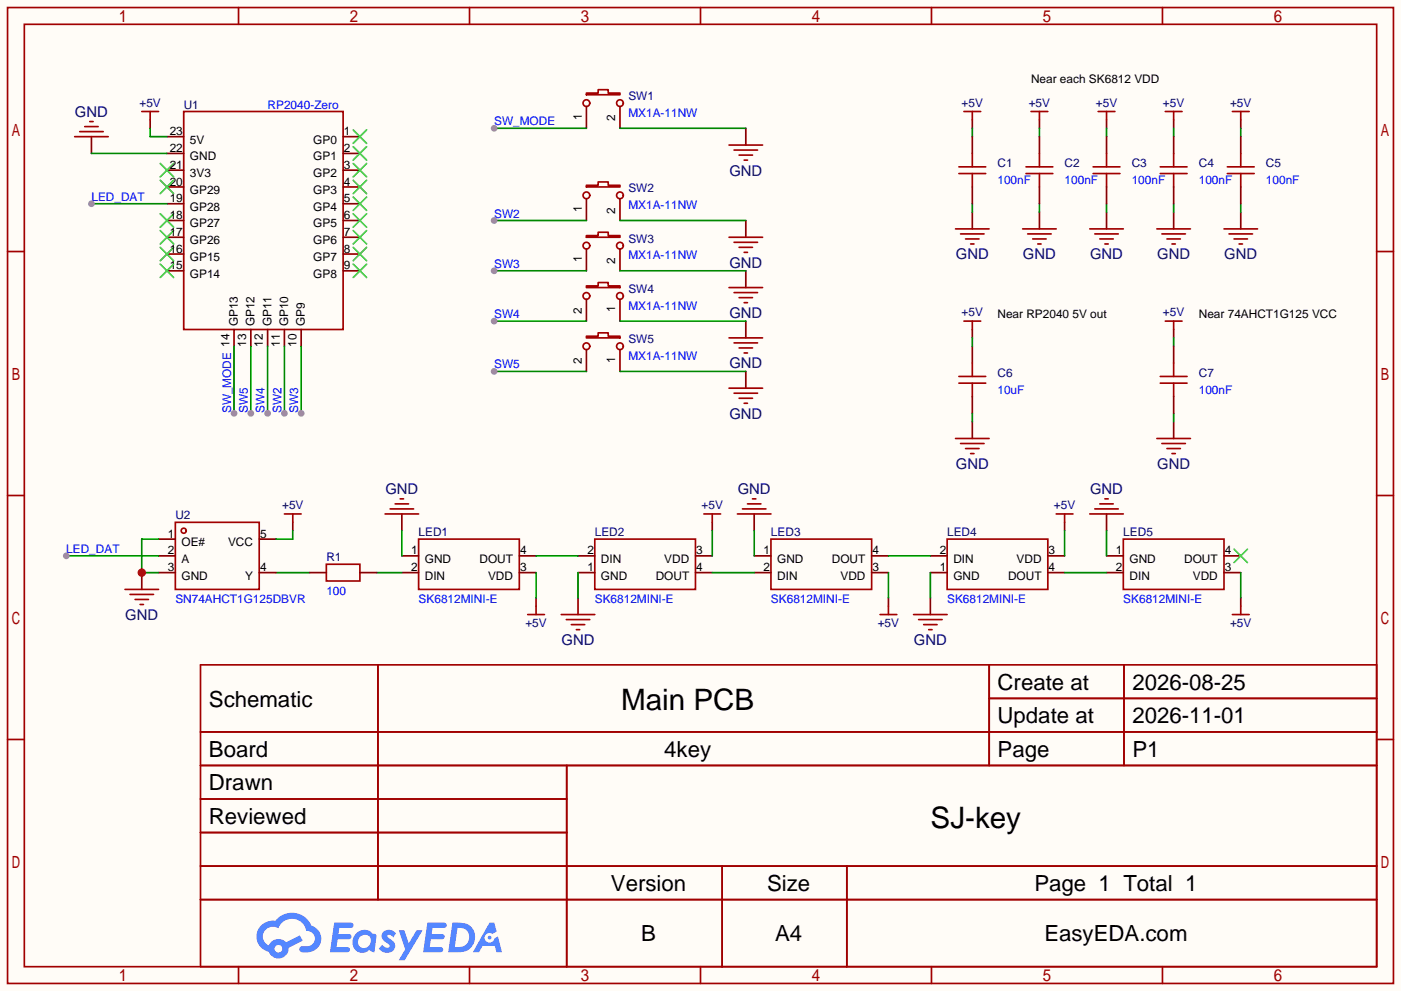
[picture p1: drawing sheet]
<svg xmlns="http://www.w3.org/2000/svg" width="212mm" height="150mm" viewBox="0 0 212 150" stroke-linecap="round" stroke-linejoin="round" font-family="sans-serif">
<path d="M0 0h212.1v150.1h-212.1z" fill="#fffcf7"/>
<g fill="none" stroke="#a10000" stroke-width=".25">
<path d="M1.1 1.1h209.8v147.9h-209.8zM3.7 3.7h204.7v142.7h-204.7zM36.1 1.1v2.6M71.1 1.1v2.6M106 1.1v2.6M141 1.1v2.6M176 1.1v2.6M1.1 38.1h2.6M208.4 38.1h2.5M1.1 75.1h2.6M208.4 75.1h2.5M1.1 112h2.6"/>
<path d="M30.4 100.7h178v45.7h-178zM30.4 110.9h178M30.4 116h178M57.2 100.7v35.6M85.8 116v30.4M149.8 100.7v15.3M149.8 105.8h58.6M170.2 100.7v15.3M208.4 112h2.5M30.4 121h55.4M30.4 131.2h178M30.4 126.1h55.4"/>
<path d="M30.4 136.3h178M109.3 131.2v15.2M128.2 131.2v15.2M36.1 146.4v2.6M71.1 146.4v2.6M106 146.4v2.6M141 146.4v2.6M176 146.4v2.6"/>
</g>
<g fill="#5487ff">
<path d="M58.1 141.1a1.3 1.3 0 0 1 1.8 .3l-.4 .6a.54 .54 0 0 0-.9-.2l.1 .1a2.32 2.32 0 0 1 1.1 1.4 1.36 1.36 0 0 1-1.1 1 1.36 1.36 0 0 1-1.4-.6l.6-.6a.7 .7 0 0 0 1.1 .3l-.1-.3a2.4 2.4 0 0 1-1.1-1.3l.1-.5z"/>
<path d="M60.4 140.9h.8l.7 2 1.2-2h.9l-2.7 4.6h-.9l.9-1.7z"/>
<path d="M50.6 139.8h1.6a1.31 1.31 0 0 1 1.3 .2 .4 .4 0 0 1-.4 .6h-1.7l-.2 .9h1.7a.4 .4 0 0 1 .3 .4 .4 .4 0 0 1-.4 .4h-1.7l-.2 1.2h.9a1.23 1.23 0 0 1 1.1 .2 .39 .39 0 0 1-.3 .5h-2.6z"/>
<path d="M64.7 139.8h1.6a1.32 1.32 0 0 1 1.3 .2 .39 .39 0 0 1-.4 .6h-1.7l-.2 .9h1.7a.4 .4 0 0 1 .3 .4 .4 .4 0 0 1-.4 .4h-1.7l-.1 1.2h.8a1.23 1.23 0 0 1 1.1 .2 .39 .39 0 0 1-.3 .5h-2.6z"/>
<path d="M74.1 139.8h.7l.4 1.3-.7 .4a.75 .75 0 0 0-1.1 .3 .75 .75 0 0 0 .5 1 .75 .75 0 0 0 1-.7l.5-.2 .6 2.3h-.9l-.2-.9h-1.8l-.6 .9h-.9z"/>
<path d="M68.5 139.8l-.6 4.4h1.4a2.27 2.27 0 0 0 2.5-1.6 2.27 2.27 0 0 0-1.3-2.7zM69.3 140.6a1.5 1.5 0 0 1 1.8 1.5 1.5 1.5 0 0 1-2 1.4h-.3z"/>
<path d="M53.9 141.4a1.62 1.62 0 0 0-.4 2.1 1.62 1.62 0 0 0 2.1 .7l.3-.3 .4 .3h.4l.3-2.4-.2-.3h-.1a.57 .57 0 0 1-.6-.4 1.73 1.73 0 0 0-2.2 .3zM54.5 141.9a.96 .96 0 0 1 1.5 0 .96 .96 0 0 1-.3 1.5 .95 .95 0 0 1-1.3-.1 .95 .95 0 0 1 .1-1.4z"/>
<path d="M39.5 140.2a2.37 2.37 0 0 0 1.2 4 1.54 1.54 0 0 0 1.8 1 1.54 1.54 0 0 0 1.2-1.6l2.1-1.1-.4-.8-2.1 1a1.57 1.57 0 0 0-2.6 .5 1.5 1.5 0 0 1-.7-2.1 1.5 1.5 0 0 1 2.1-.5 2.23 2.23 0 0 1 2.3-1.4 2.23 2.23 0 0 1 2 1.8 1.16 1.16 0 0 1 1.3 1.1 1.16 1.16 0 0 1-1.1 1.2h-.7a.47 .47 0 0 0-.6 .4 .47 .47 0 0 0 .4 .6 2.26 2.26 0 0 0 2.9-2.6 2.12 2.12 0 0 0-1.5-1.5 3.2 3.2 0 0 0-5.4-.7h-.4a2.55 2.55 0 0 0-1.8 .7zM41.6 143.7a.58 .58 0 0 1 1.1 0 .58 .58 0 0 1-1.1 0z"/>
<circle cx="74.1" cy="142" r=".28"/>
</g>
<g fill="none" stroke="#a10000" stroke-width=".25">
<path d="M12.1 19.9h3.5M12.8 19.2h2.1M13.6 18.4h.5M21.5 16.9h2.5M22.7 16.9v1.3M27.8 16.9h24.1v33h-24.1zM88.8 14.1h1.8v-.5h1.5v.5h1.8v.3h-5.1zM145.9 16.9h2.6M147.2 16.9v1.3M156.1 16.9h2.5M157.4 16.9v1.3M166.2 16.9h2.6"/>
<path d="M167.5 16.9v1.3M176.4 16.9h2.5M177.7 16.9v1.3M186.6 16.9h2.5M187.8 16.9v1.3M11.3 20.7h5.1M88.8 28.1h1.8v-.5h1.5v.5h1.8v.2h-5.1zM88.8 35.7h1.8v-.5h1.5v.5h1.8v.2h-5.1zM110.4 35.9h5M110.4 22h5M111.1 36.7h3.6M111.1 22.7h3.6"/>
<path d="M111.9 37.5h2M111.9 23.5h2M112.6 38.2h.6M112.6 24.3h.6M144.7 34.7h5M145.2 25.3h4M145.2 26.3h4M145.4 35.4h3.6M146.2 36.2h2M146.9 37h.5M147.2 23.2v2.1M147.2 26.3v2"/>
<path d="M154.8 34.7h5.1M155.3 25.3h4.1M155.3 26.3h4.1M155.6 35.4h3.5M156.3 36.2h2.1M157.1 37h.5M157.4 23.2v2.1M157.4 26.3v2M165 34.7h5.1M165.5 25.3h4M165.5 26.3h4M165.7 35.4h3.6"/>
<path d="M166.5 36.2h2M167.3 37h.5M167.5 23.2v2.1M167.5 26.3v2M175.1 34.7h5.1M175.6 25.3h4.1M175.6 26.3h4.1M175.9 35.4h3.6M176.7 36.2h2M177.4 37h.5M177.7 23.2v2.1M177.7 26.3v2"/>
<path d="M185.3 34.7h5.1M185.8 25.3h4.1M185.8 26.3h4.1M186.1 35.4h3.5M186.8 36.2h2M187.6 37h.5M187.8 23.2v2.1M187.8 26.3v2M88.8 43.3h1.8v-.5h1.5v.5h1.8v.3h-5.1zM88.8 50.9h1.8v-.5h1.5v.5h1.8v.3h-5.1zM110.4 43.6h5M110.4 51.2h5"/>
<path d="M110.4 58.8h5M111.1 44.3h3.6M111.1 51.9h3.6M111.1 59.6h3.6M111.9 45.1h2M111.9 52.7h2M112.6 45.8h.6M112.6 53.5h.6M145.9 48.6h2.6M147.2 48.6v1.3M175.6 57h4.1M175.6 58h4.1"/>
<path d="M176.4 48.6h2.5M177.7 48.6v1.3M177.7 55v2M177.7 58v2.1M43.1 77.9h2.5M44.3 77.9v1.2M58.3 77.9h5.1M59.1 77.1h3.5M59.8 76.3h2M60.6 75.6h.5M106.6 77.9h2.5M107.8 77.9v1.2"/>
<path d="M111.6 77.9h5.1M111.9 60.3h2M112.4 77.1h3.6M112.6 61.1h.6M113.2 76.3h2M113.9 75.6h.5M144.7 66.4h5M145.4 67.2h3.6M146.2 67.9h2M146.9 68.7h.5M159.9 77.9h2.5M161.2 77.9v1.2"/>
<path d="M165 77.9h5.1M165.7 77.1h3.6M166.5 76.3h2M167.3 75.6h.5M175.1 66.4h5.1M175.9 67.2h3.6M176.7 67.9h2M177.4 68.7h.5M18.9 89.3h5.1M19.7 90h3.5M20.4 90.8h2.1M21.2 91.6h.5"/>
<path d="M63.4 81.7h15.2v7.6h-15.2zM79.9 93.1h2.5M81.2 91.8v1.3M85 93.1h5M85.7 93.9h3.6M86.5 94.6h2M87.2 95.4h.6M90 81.7h15.3v7.6h-15.3zM116.7 81.7h15.3v7.6h-15.3zM133.2 93.1h2.6M134.5 91.8v1.3M138.3 93.1h5.1"/>
<path d="M139.1 93.9h3.5M139.8 94.6h2.1M140.6 95.4h.5M143.4 81.7h15.2v7.6h-15.2zM170.1 81.7h15.2v7.6h-15.2zM186.6 93.1h2.5M187.8 91.8v1.3"/>
<circle cx="88.8" cy="15.6" r=".51"/>
<circle cx="93.9" cy="15.6" r=".51"/>
<circle cx="88.8" cy="37.2" r=".51"/>
<circle cx="88.8" cy="29.6" r=".51"/>
<circle cx="93.9" cy="37.2" r=".51"/>
<circle cx="93.9" cy="29.6" r=".51"/>
<circle cx="88.8" cy="52.5" r=".51"/>
<circle cx="88.8" cy="44.8" r=".51"/>
<circle cx="93.9" cy="52.5" r=".51"/>
<circle cx="93.9" cy="44.8" r=".51"/>
</g>
<g fill="none" stroke="#870000" stroke-width=".25">
<path d="M22.7 18.2v1.2M88.8 16.1v3.3M93.9 16.1v3.3M112.9 19.4v2.6M147.2 18.2v1.2M157.4 18.2v1.2M167.5 18.2v1.2M177.7 18.2v1.2M187.8 18.2v1.2M13.8 20.7v2.5M25.3 20.7h2.5M25.3 23.2h2.5"/>
<path d="M25.3 25.8h2.5M25.3 28.3h2.5M25.3 30.9h2.5M25.3 33.4h2.5M25.3 35.9h2.5M25.3 38.5h2.5M51.9 20.7h2.6M51.9 23.2h2.6M51.9 25.8h2.6M51.9 28.3h2.6M51.9 30.9h2.6M51.9 33.4h2.6"/>
<path d="M51.9 35.9h2.6M51.9 38.5h2.6M88.8 30.1v3.3M88.8 37.7v3.3M93.9 30.1v3.3M93.9 37.7v3.3M112.9 33.4v2.5M147.2 20.7v2.5M147.2 28.3v2.6M147.2 32.1v2.6M157.4 20.7v2.5M157.4 28.3v2.6"/>
<path d="M157.4 32.1v2.6M167.5 20.7v2.5M167.5 28.3v2.6M167.5 32.1v2.6M177.7 20.7v2.5M177.7 28.3v2.6M177.7 32.1v2.6M187.8 20.7v2.5M187.8 28.3v2.6M187.8 32.1v2.6M25.3 41h2.5M35.4 49.9v2.6"/>
<path d="M38 49.9v2.6M40.5 49.9v2.6M43.1 49.9v2.6M45.6 49.9v2.6M51.9 41h2.6M88.8 45.3v3.3M88.8 53v3.3M93.9 45.3v3.3M93.9 53v3.3M112.9 41v2.6M112.9 48.6v2.6M112.9 56.3v2.5"/>
<path d="M147.2 49.9v1.3M177.7 49.9v1.3M177.7 52.5v2.5M44.3 79.1v1.3M60.8 77.9v2.5M107.8 79.1v1.3M114.2 77.9v2.5M147.2 63.9v2.5M161.2 79.1v1.3M167.5 77.9v2.5M177.7 60.1v2.5M177.7 63.9v2.5"/>
<path d="M21.5 86.7v2.6M60.8 84.2h2.6M60.8 86.7h2.6M78.6 84.2h2.6M78.6 86.7h2.6M81.2 90.6v1.2M87.5 84.2h2.5M87.5 86.7h2.5M87.5 90.6v2.5M105.3 84.2h2.5M105.3 86.7h2.5M114.2 84.2h2.5"/>
<path d="M114.2 86.7h2.5M132 84.2h2.5M132 86.7h2.5M134.5 90.6v1.2M140.8 84.2h2.6M140.8 86.7h2.6M140.8 90.6v2.5M158.6 84.2h2.6M158.6 86.7h2.6M167.5 84.2h2.6M167.5 86.7h2.6M185.3 84.2h2.5"/>
<path d="M185.3 86.7h2.5M187.8 90.6v1.2"/>
</g>
<g fill="none" stroke="#3c3" stroke-width=".25">
<path d="M53.5 19.7l2 2M55.5 19.7l-2 2M24.3 37.5l2 2M24.3 34.9l2 2.1M24.3 32.4l2 2M24.3 27.3l2 2M24.3 24.8l2 2M26.3 37.5l-2 2M26.3 34.9l-2 2.1M26.3 32.4l-2 2M26.3 27.3l-2 2M26.3 24.8l-2 2"/>
<path d="M53.5 22.2l2 2.1M53.5 24.8l2 2M53.5 27.3l2 2M53.5 29.8l2 2.1M53.5 32.4l2 2M53.5 34.9l2 2.1M53.5 37.5l2 2M55.5 22.2l-2 2.1M55.5 24.8l-2 2M55.5 27.3l-2 2M55.5 29.8l-2 2.1M55.5 32.4l-2 2"/>
<path d="M55.5 34.9l-2 2.1M55.5 37.5l-2 2M24.3 40l2 2M26.3 40l-2 2M53.5 40l2 2M55.5 40l-2 2M186.8 83.2l2 2M188.8 83.2l-2 2"/>
</g>
<g fill="none" stroke="#008700" stroke-width=".25">
<path d="M22.7 19.4v1.3h2.6M93.9 19.4h19M147.2 19.4v1.3M157.4 19.4v1.3M167.5 19.4v1.3M177.7 19.4v1.3M187.8 19.4v1.3M13.8 23.2h11.5M74.8 33.4h14M93.9 33.4h19M147.2 30.9v1.2M157.4 30.9v1.2"/>
<path d="M167.5 30.9v1.2M177.7 30.9v1.2M187.8 30.9v1.2M93.9 56.3h19M93.9 48.6h19M93.9 41h19M177.7 51.2v1.3M177.7 62.6v1.3M81.2 84.2h6.3M87.5 86.7v3.9M107.8 86.7h6.4M107.8 80.4v3.8"/>
<path d="M114.2 80.4v3.8M134.5 84.2h6.3M134.5 86.7v3.9M140.8 86.7v3.9M161.2 86.7h6.3M161.2 80.4v3.8M167.5 80.4v3.8M187.8 86.7v3.9"/>
</g>
<circle cx="74.8" cy="33.4" r=".51" fill="#999"/>
<path d="M74.8 41h14" fill="none" stroke="#008700" stroke-width=".25"/>
<circle cx="74.8" cy="41" r=".51" fill="#999"/>
<path d="M43.1 52.5v10.1" fill="none" stroke="#008700" stroke-width=".25"/>
<circle cx="43.1" cy="62.6" r=".51" fill="#999"/>
<path d="M45.6 52.5v10.1" fill="none" stroke="#008700" stroke-width=".25"/>
<circle cx="45.6" cy="62.6" r=".51" fill="#999"/>
<path d="M74.8 48.6h14" fill="none" stroke="#008700" stroke-width=".25"/>
<circle cx="74.8" cy="48.6" r=".51" fill="#999"/>
<path d="M74.8 56.3h14" fill="none" stroke="#008700" stroke-width=".25"/>
<circle cx="74.8" cy="56.3" r=".51" fill="#999"/>
<path d="M74.8 19.4h14" fill="none" stroke="#008700" stroke-width=".25"/>
<circle cx="74.8" cy="19.4" r=".51" fill="#999"/>
<path d="M38 52.5v10.1" fill="none" stroke="#008700" stroke-width=".25"/>
<circle cx="38" cy="62.6" r=".51" fill="#999"/>
<path d="M40.5 52.5v10.1" fill="none" stroke="#008700" stroke-width=".25"/>
<circle cx="40.5" cy="62.6" r=".51" fill="#999"/>
<path d="M35.4 52.5v10.1" fill="none" stroke="#008700" stroke-width=".25"/>
<circle cx="35.4" cy="62.6" r=".51" fill="#999"/>
<path d="M13.8 30.9h11.5M41.8 86.7h5.1M57 86.7h3.8M60.8 80.4v3.8M81.2 86.7v3.9" fill="none" stroke="#008700" stroke-width=".25"/>
<circle cx="13.8" cy="30.9" r=".51" fill="#999"/>
<g fill="none" stroke="#a10000" stroke-width=".25">
<path d="M26.5 79.1h12.7v10.2h-12.7z"/>
<circle cx="27.8" cy="80.4" r=".38"/>
</g>
<path d="M24 81.7h2.5M24 84.2h2.5M24 86.7h2.5M39.2 81.7h2.6M39.2 86.7h2.6" fill="none" stroke="#870000" stroke-width=".25"/>
<path d="M24 81.7h-2.5v5h2.5" fill="none" stroke="#008700" stroke-width=".25"/>
<circle cx="21.5" cy="86.7" r=".63" fill="#c00"/>
<path d="M10 84.2h14" fill="none" stroke="#008700" stroke-width=".25"/>
<circle cx="10" cy="84.2" r=".51" fill="#999"/>
<path d="M147.2 51.2v1.3M147.2 62.6v1.3M44.3 80.4v1.3h-2.5" fill="none" stroke="#008700" stroke-width=".25"/>
<path d="M145.2 57h4M145.2 58h4M147.2 55v2M147.2 58v2.1M49.4 85.5h5.1v2.5h-5.1z" fill="none" stroke="#a10000" stroke-width=".25"/>
<path d="M147.2 52.5v2.5M147.2 60.1v2.5M46.9 86.7h2.5M54.5 86.7h2.5" fill="none" stroke="#870000" stroke-width=".25"/>
<g font-size="4.5">
<text x="94" y="107.6">Main PCB</text>
<text x="140.9" y="125.4">SJ-key</text>
</g>
<g font-size="3.4">
<text x="31.6" y="107">Schematic</text>
<text x="151" y="104.5">Create at</text>
<text x="171.4" y="104.5">2026-08-25</text>
<text x="151" y="109.6">Update at</text>
<text x="171.4" y="109.6">2026-11-01</text>
<text x="31.6" y="114.6">Board</text>
<text x="31.6" y="119.7">Drawn</text>
<text x="100.6" y="114.6">4key</text>
<text x="151" y="114.6">Page</text>
<text x="171.4" y="114.6">P1</text>
<text x="31.6" y="124.8">Reviewed</text>
<text x="92.5" y="135">Version</text>
<text x="116.1" y="135">Size</text>
<text x="156.6" y="135">Page 1 Total 1</text>
<text x="97.1" y="142.6">B</text>
<text x="117.3" y="142.6">A4</text>
<text x="158.1" y="142.6">EasyEDA.com</text>
</g>
<g font-size="2.2" fill="#000080">
<text x="11.4" y="17.7">GND</text>
<text x="110.4" y="26.6">GND</text>
<text x="110.4" y="40.6">GND</text>
<text x="144.7" y="39.3">GND</text>
<text x="154.9" y="39.3">GND</text>
<text x="165" y="39.3">GND</text>
<text x="175.2" y="39.3">GND</text>
<text x="185.3" y="39.3">GND</text>
<text x="110.4" y="48.2">GND</text>
<text x="110.4" y="55.8">GND</text>
<text x="110.4" y="63.4">GND</text>
<text x="144.7" y="71.1">GND</text>
<text x="175.2" y="71.1">GND</text>
<text x="58.3" y="74.9">GND</text>
<text x="111.7" y="74.9">GND</text>
<text x="165" y="74.9">GND</text>
<text x="19" y="93.9">GND</text>
<text x="85" y="97.7">GND</text>
<text x="138.4" y="97.7">GND</text>
</g>
<g font-size="1.8" fill="#000080">
<text x="21.1" y="16.2">+5V</text>
<text x="27.8" y="16.4">U1</text>
<text x="95.1" y="15.2">SW1</text>
<text x="145.6" y="16.2">+5V</text>
<text x="155.7" y="16.2">+5V</text>
<text x="165.9" y="16.2">+5V</text>
<text x="176.1" y="16.2">+5V</text>
<text x="186.2" y="16.2">+5V</text>
<text x="95.1" y="29.1">SW2</text>
<text x="151" y="25.3">C1</text>
<text x="161.2" y="25.3">C2</text>
<text x="171.3" y="25.3">C3</text>
<text x="181.5" y="25.3">C4</text>
<text x="191.6" y="25.3">C5</text>
<text x="95.1" y="36.8">SW3</text>
<text x="95.1" y="44.4">SW4</text>
<text x="145.6" y="47.9">+5V</text>
<text x="176.1" y="47.9">+5V</text>
<text x="95.1" y="52">SW5</text>
<text x="151" y="57.1">C6</text>
<text x="181.5" y="57.1">C7</text>
<text x="42.7" y="77.1">+5V</text>
<text x="106.2" y="77.1">+5V</text>
<text x="159.5" y="77.1">+5V</text>
<text x="26.5" y="78.7">U2</text>
<text x="63.4" y="81.2">LED1</text>
<text x="90" y="81.2">LED2</text>
<text x="116.7" y="81.2">LED3</text>
<text x="143.4" y="81.2">LED4</text>
<text x="170.1" y="81.2">LED5</text>
<text x="49.4" y="85">R1</text>
<text x="79.5" y="94.9">+5V</text>
<text x="132.9" y="94.9">+5V</text>
<text x="186.2" y="94.9">+5V</text>
</g>
<g font-size="1.8" fill="#00f">
<text x="40.5" y="16.4">RP2040-Zero</text>
<text x="95.1" y="17.7">MX1A-11NW</text>
<text x="74.8" y="19">SW_MODE</text>
<text x="151" y="27.9">100nF</text>
<text x="161.2" y="27.9">100nF</text>
<text x="171.3" y="27.9">100nF</text>
<text x="181.5" y="27.9">100nF</text>
<text x="191.6" y="27.9">100nF</text>
<text x="13.8" y="30.4">LED_DAT</text>
<text x="74.8" y="33">SW2</text>
<text x="95.1" y="31.7">MX1A-11NW</text>
<text x="74.8" y="40.6">SW3</text>
<text x="95.1" y="39.3">MX1A-11NW</text>
<text x="95.1" y="46.9">MX1A-11NW</text>
<text x="74.8" y="48.2">SW4</text>
<text x="74.8" y="55.8">SW5</text>
<text x="95.1" y="54.5">MX1A-11NW</text>
<text x="151" y="59.6">10uF</text>
<text x="181.5" y="59.6">100nF</text>
<text x="35" y="62.6" transform="rotate(-90 35 62.6)">SW_MODE 14</text>
<text x="37.5" y="62.6" transform="rotate(-90 37.5 62.6)">SW5</text>
<text x="40.1" y="62.6" transform="rotate(-90 40.1 62.6)">SW4</text>
<text x="42.6" y="62.6" transform="rotate(-90 42.6 62.6)">SW2</text>
<text x="45.1" y="62.6" transform="rotate(-90 45.1 62.6)">SW3</text>
<text x="10" y="83.8">LED_DAT</text>
<text x="26.5" y="91.4">SN74AHCT1G125DBVR</text>
<text x="49.4" y="90.1">100</text>
<text x="63.4" y="91.4">SK6812MINI-E</text>
<text x="90" y="91.4">SK6812MINI-E</text>
<text x="116.7" y="91.4">SK6812MINI-E</text>
<text x="143.4" y="91.4">SK6812MINI-E</text>
<text x="170.1" y="91.4">SK6812MINI-E</text>
</g>
<g font-size="1.8">
<text x="156.1" y="12.6">Near each SK6812 VDD</text>
<text x="25.7" y="23">22</text>
<text x="25.7" y="20.5">23</text>
<text x="28.8" y="21.8">5V</text>
<text x="47.4" y="21.8">GP0</text>
<text x="52.1" y="20.5">1</text>
<text x="52.1" y="23">2</text>
<text x="88.1" y="18.1" transform="rotate(-90 88.1 18.1)">1</text>
<text x="93.2" y="18.4" transform="rotate(-90 93.2 18.4)">2</text>
<text x="25.7" y="28.1">20</text>
<text x="25.7" y="25.6">21</text>
<text x="28.8" y="29.4">GP29</text>
<text x="28.8" y="26.8">3V3</text>
<text x="28.8" y="24.3">GND</text>
<text x="47.4" y="24.3">GP1</text>
<text x="47.4" y="26.8">GP2</text>
<text x="47.4" y="29.4">GP3</text>
<text x="52.1" y="25.6">3</text>
<text x="52.1" y="28.1">4</text>
<text x="25.7" y="35.7">17</text>
<text x="25.7" y="33.2">18</text>
<text x="25.7" y="30.6">19</text>
<text x="28.8" y="34.5">GP27</text>
<text x="28.8" y="31.9">GP28</text>
<text x="47.4" y="31.9">GP4</text>
<text x="47.4" y="34.5">GP5</text>
<text x="52.1" y="30.6">5</text>
<text x="52.1" y="33.2">6</text>
<text x="52.1" y="35.7">7</text>
<text x="88.1" y="32.1" transform="rotate(-90 88.1 32.1)">1</text>
<text x="93.2" y="32.3" transform="rotate(-90 93.2 32.3)">2</text>
<text x="25.7" y="40.8">15</text>
<text x="25.7" y="38.3">16</text>
<text x="28.8" y="39.5">GP15</text>
<text x="28.8" y="37">GP26</text>
<text x="47.4" y="37">GP6</text>
<text x="47.4" y="39.5">GP7</text>
<text x="52.1" y="38.3">8</text>
<text x="52.1" y="40.8">9</text>
<text x="88.1" y="39.7" transform="rotate(-90 88.1 39.7)">1</text>
<text x="93.2" y="40" transform="rotate(-90 93.2 40)">2</text>
<text x="28.8" y="42.1">GP14</text>
<text x="47.4" y="42.1">GP8</text>
<text x="88.1" y="47.6" transform="rotate(-90 88.1 47.6)">2</text>
<text x="93.2" y="47.3" transform="rotate(-90 93.2 47.3)">1</text>
<text x="36" y="49.5" transform="rotate(-90 36 49.5)">GP13</text>
<text x="37.3" y="52.5" transform="rotate(-90 37.3 52.5)">13</text>
<text x="38.5" y="49.5" transform="rotate(-90 38.5 49.5)">GP12</text>
<text x="39.8" y="52.5" transform="rotate(-90 39.8 52.5)">12</text>
<text x="41.1" y="49.5" transform="rotate(-90 41.1 49.5)">GP11</text>
<text x="42.4" y="52.5" transform="rotate(-90 42.4 52.5)">11</text>
<text x="43.6" y="49.5" transform="rotate(-90 43.6 49.5)">GP10</text>
<text x="44.9" y="52.5" transform="rotate(-90 44.9 52.5)">10</text>
<text x="46.2" y="49.5" transform="rotate(-90 46.2 49.5)">GP9</text>
<text x="151" y="48.2">Near RP2040 5V out</text>
<text x="181.5" y="48.2">Near 74AHCT1G125 VCC</text>
<text x="88.1" y="55.2" transform="rotate(-90 88.1 55.2)">2</text>
<text x="93.2" y="54.9" transform="rotate(-90 93.2 54.9)">1</text>
<text x="25.4" y="81.4">1</text>
<text x="25.4" y="84">2</text>
<text x="27.5" y="82.7">OE#</text>
<text x="34.5" y="82.7">VCC</text>
<text x="39.4" y="81.4">5</text>
<text x="62.2" y="84">1</text>
<text x="78.7" y="84">4</text>
<text x="88.9" y="84">2</text>
<text x="105.4" y="84">3</text>
<text x="115.6" y="84">1</text>
<text x="132.1" y="84">4</text>
<text x="142.3" y="84">2</text>
<text x="158.7" y="84">3</text>
<text x="168.9" y="84">1</text>
<text x="185.4" y="84">4</text>
<text x="25.4" y="86.5">3</text>
<text x="27.5" y="85.3">A</text>
<text x="27.5" y="87.8">GND</text>
<text x="37.1" y="87.8">Y</text>
<text x="39.4" y="86.5">4</text>
<text x="62.2" y="86.5">2</text>
<text x="64.3" y="85.3">GND</text>
<text x="64.3" y="87.8">DIN</text>
<text x="72.6" y="85.3">DOUT</text>
<text x="73.9" y="87.8">VDD</text>
<text x="78.7" y="86.5">3</text>
<text x="88.9" y="86.5">1</text>
<text x="91" y="87.8">GND</text>
<text x="91" y="85.3">DIN</text>
<text x="99.3" y="87.8">DOUT</text>
<text x="100.6" y="85.3">VDD</text>
<text x="105.4" y="86.5">4</text>
<text x="115.6" y="86.5">2</text>
<text x="117.7" y="85.3">GND</text>
<text x="117.7" y="87.8">DIN</text>
<text x="125.9" y="85.3">DOUT</text>
<text x="127.2" y="87.8">VDD</text>
<text x="132.1" y="86.5">3</text>
<text x="142.3" y="86.5">1</text>
<text x="144.3" y="87.8">GND</text>
<text x="144.3" y="85.3">DIN</text>
<text x="152.6" y="87.8">DOUT</text>
<text x="153.9" y="85.3">VDD</text>
<text x="158.7" y="86.5">4</text>
<text x="168.9" y="86.5">2</text>
<text x="171" y="85.3">GND</text>
<text x="171" y="87.8">DIN</text>
<text x="179.3" y="85.3">DOUT</text>
<text x="180.6" y="87.8">VDD</text>
<text x="185.4" y="86.5">3</text>
</g>
</svg>
